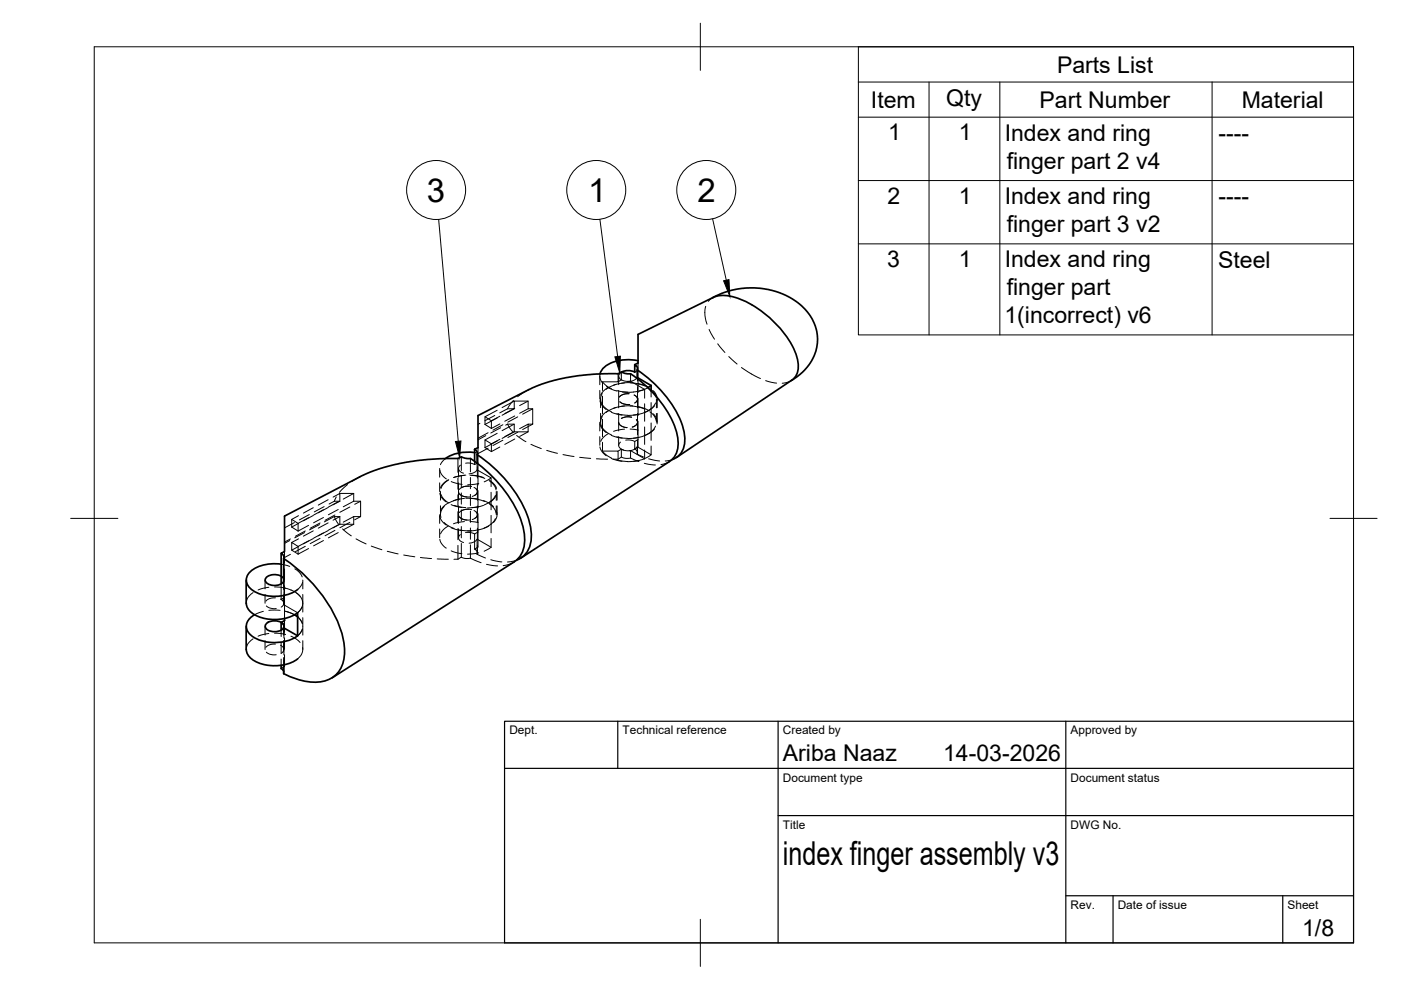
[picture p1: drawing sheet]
<svg xmlns="http://www.w3.org/2000/svg" width="297mm" height="210mm" viewBox="0 0 297 210" stroke-linecap="round" stroke-linejoin="round" font-family="sans-serif">
<!-- layer: Hidden -->
<g fill="none" stroke="#000" stroke-width=".21">
<path d="M127.2 79.7v1.9M127.2 79.3a2.05 2.05 0 0 0 .5 1.8M131 79.2v1.8h-3.3v1.8M131.2 79.7v1.9M131.7 78.9v1.6M131.8 78.9a.88 .88 0 0 0-.6 .8 .88 .88 0 0 0 .6 .9M133.7 79.3v1.5M135.2 78.1v2.7M135.3 77v6.2M135.3 78.5l-.7 .4M149.6 65a6.1 6.1 0 0 0 .3 3.7M150.3 69.8l1.2 2.1"/>
<path d="M151.1 63.1l-.1 .1M151.2 63.1l-1 .8M152.2 72.9l1.5 1.8M154.5 75.6l1.8 1.6M157.2 77.9l2.1 1.4 1.9 1M93.2 99.3v1.9M93.3 99.7l.4 1 .9 .9M94.4 97.2l-.7 .7-.3 .6M97.1 97.2v3M97.2 99.3v1.9M97.6 98.6a.94 .94 0 0 0-.3 1.1 .94 .94 0 0 0 1 .6M97.8 96.9v2.9"/>
<path d="M98.7 98.2h.9l1 .3M99.7 97.2v2.8M100.6 96l.7 .1M100.6 97.8v.7M101.2 98.2v1.4M101.2 96.1v1.7M101.2 99v2.4M101.3 94.9v7.9M101.3 98.1l-.7 .4M101.7 89.8l-.4 .2M102.8 94.9l1.4 .9M102.8 90l1.4 .8"/>
<path d="M102.8 88.4l1.4 .8M103 92.4l-1.7 .9M103.5 91.8l-2.2 1.1M103.5 95l-2.2 1.2M104.2 94.1l-1.4-.8v1.6M104.2 94.1v1.7M104.9 88.1l-2.1 1.1M105.4 87l-2.6 1.4v1.6M105.4 93.5l-2.6 1.4M105.4 88.6l-2.6 1.4M105.4 91.9l-2.6 1.4M106 88.3l-1.8 .9v1.6"/>
<path d="M106 94.8l-1.8 1M106 89.9l-1.8 .9M106 93.1l-1.8 1M106.2 90.7l-2.1 1.1M106.6 90.1l-2.1 1.1M106.6 93.3l-2.1 1.2M107.6 89.9l1.1 1.6M107.6 86.7h1.4v-1.7h3v1.7h.9v3.2h-.9v1.7h-3v-1.7h-1.4M107.6 86.7l-1.6 .8M107.6 89.9l-.4 .2M108.9 84.9l-1.3 1.8M109 91.6l-2.6 1.4"/>
<path d="M109 85l-2.6 1.4M109 86.7l-2.6 1.3M109 89.9l-2.6 1.4M109.1 93.1l-2.1 1.1M109.1 88.2l-2.1 1.1M109.1 86.6l-2.1 1.1M109.1 91.5l-2.1 1.1M109.5 92.3l2 1.4M109.8 88.4l-2.1 1.1M109.8 91.6l-2.1 1.2M112 91.6l-1.8 .9M112 86.7l-1.8 .9"/>
<path d="M112 85l-1.8 1M112 89.9l-1.8 1M112.1 82.6l-2.4 1.5M112.6 94.2l2.2 .9M112.9 86.7l-2.1 1.1M112.9 89.9l-2.1 1.2M115.9 95.5l2.3 .6M119.4 96.4l2.3 .4M122.9 97l2.3 .2M126.4 97.3l2.4 .1M127.2 82.8v1.8M127.2 89.5v1.9"/>
<path d="M127.2 92.6v1.8M127.2 85l.5 1 .8 .8M127.2 94.8l.5 1 .8 .8M127.2 89.9l.5 1 .9 .8M127.3 84.6v1.8M127.3 87.6v1.9M127.7 83.4a2.39 2.39 0 0 0 1.1 3.4l.8 .5M127.7 88.3a2.39 2.39 0 0 0 1.1 3.5l.8 .4M127.7 93.8v1.8h3.3v1.8M127.7 95.6l1.1 1 .8 .5M127.7 81l1.1 1 .8 .4M127.7 84v3.7"/>
<path d="M127.7 88.9v3.7M128.6 82l1 .5 1.2 .4M129 82.1l-1 .8-.6 .9M129 87l-1 .8-.7 .9M129 91.9l-1 .8-.6 .9M129.6 87.4l2.3 .6M129.6 92.3l2.3 .6M129.6 97.2l2.3 .6M130 97.4h1M130.6 81.5l-1.4 .6-.7 .5M130.6 86.4l-.8 .3-1.3 .8M130.8 97.5l2.3 .3"/>
<path d="M130.8 92.6a9.7 9.7 0 0 0 4.6 .1M130.8 87.7l2.3 .3M130.8 82.8l2.3 .4M131 95.6l.7-.4 1 .3h1l3 1.8M131 81l.7-.5 1 .3h1l3 1.8M131.2 89.6a1.7 1.7 0 0 0 1.7 1.1M131.2 82.8v3.7M131.2 87.7v3.7M131.2 92.6v1.8M131.4 85.2l.7 .4 1.4 .2M131.6 93.7a.88 .88 0 0 0-.4 1 .88 .88 0 0 0 .8 .6l.2 .1M131.7 95.2v1.7l-.7 .5"/>
<path d="M132.4 86.1l-2.3 .5M132.4 81.2l-2.3 .5M132.4 91l-2.3 .5M133.4 83.5a2.43 2.43 0 0 0-2.1 .7M133.6 86.1l1.7 .2 1.4 .4M133.6 81.2l1.7 .2 1.4 .4M133.6 91l1.7 .2M133.7 95.5v1.6l-1 .1-1-.3M133.7 97.1l1.8 .8M133.9 88.4h-1.2l-1 .3M134.1 81.2l-2.3 .1M134.2 86.1h-2.4"/>
<path d="M134.5 83.7a.89 .89 0 0 1 .6 .8 .89 .89 0 0 1-.5 .9M134.6 95.2l.5 .5v.6M134.9 89a.98 .98 0 0 1 .1 1 .98 .98 0 0 1-1 .5M135 80.2l-.8 .5-1.2 .2M135.1 96.3l1.3 .6M135.1 94.7l-.6 .6-1.1 .3M135.2 82v4.5M135.2 87.7v4.5M135.2 93.4v2.6M135.3 93.2l-.7 .4-1-.3h-.9M135.3 91.2v3.5l-.7 .5v-1.6M135.3 84.4v3.7"/>
<path d="M135.3 89.3v1.9M135.3 81.3l1.1 .3 1.1 .5M135.3 86.2l2.3 .8M135.4 87.8l-2.3 .3M135.4 97.6l-2.3 .3M136.6 98.2l2.4 .4M136.7 97.3l-2.4 .5M136.7 82.6a10.6 10.6 0 0 1-4.8 .5M136.7 82.6v1.8M136.7 85.6v3.7M136.7 90.5v3.7M136.7 95.4v1.9"/>
<path d="M137.4 82.2l-1.9 .7M137.5 97.3l2.3 .4M137.8 87.3l.9 .8 .4 1.1M137.8 82.4l.9 .8 .4 1.1M138 89.7v3.7M138 94.6v1.8l-2.9-1.7v1.6M138 96.4l-1.4 .9M138 82.9v1.3M138 85.4v3.1M138.5 82.8l.7 1.1 .1 1.1M138.5 87.7l.3 .3a2.22 2.22 0 0 1 .5 1.9M138.8 90.9a6.5 6.5 0 0 1-4.5 2"/>
<path d="M138.8 86a6.4 6.4 0 0 1-4.5 2M139 85.4l-1 1.2-1.4 .9M139 90.4l-1 1.1-1.4 .9M139.2 84.6v1.9M139.2 87.7v1.8M139.3 84.6v1.8M139.3 87.6v1.9M142 97.8l-1.9 .7M142.4 97.5l-1.4 .2M162.3 80.7l2.4 .5M167.8 80.7h-.1M167.8 80.6l-.8 .4-1.2 .3"/>
<path d="M59.6 119.6l1.8 .5M60.2 118.1v2.5M60.3 116.9v2.5M61.4 114.6l-1.1 .6M61.6 114.3l-1.3 .6M61.6 117.5l-1.3 .7M61.8 116.6l1.4 .9M61.8 111.8l1.4 .8M61.8 110.1l1.4 .9M62.4 110.8l-2.1 1.1M63.2 115.9l-1.4-.9v1.6M63.2 115.9v1.6"/>
<path d="M63.3 109.3l-1.5 .8v1.7M63.3 115.9l-1.5 .7M63.3 111l-1.5 .8M63.3 114.3l-1.5 .7M64.6 112.9l-2.1 1.1M64.7 112.6l-2.1 1.1M64.7 115.8l-2.1 1.2M65.4 109.8l-2.2 1.2v1.6M65.4 114.7l-2.2 1.2M65.4 116.3l-2.2 1.2M65.4 111.4l-2.2 1.2M65.6 109.1l-2.1 1.1"/>
<path d="M66.4 114.2l-2.1 1.1M66.4 107.6l-2.1 1.2M66.4 109.3l-2.1 1.1M66.4 112.6l-2.1 1.1M67.7 111.2l-2.1 1.1M67.9 110.9l-2.1 1.1M67.9 114.1l-2.1 1.2M68.6 114.6l-2.1 1.1M68.6 109.7l-2.1 1.1M68.6 108.1l-2.1 1.1M68.7 107.4l-2.1 1.1M69.6 112.5l-3.1 1.6"/>
<path d="M69.6 106l-2.1 1.1M69.6 107.6l-2.1 1.1M69.6 110.9l-2.1 1.1M70.6 105.4l1.5-.8v1.7M70.9 109.5l-2.1 1.2M70.9 109.5l.9 1.7M70.9 106.3h1.2M70.9 109.5h1.2M70.9 106.3l-1.1 .6M71 109.2l-2.1 1.1M71 112.5l-2.1 1.1M71.3 105.4l-.4 .9"/>
<path d="M71.7 112.9l-2.1 1.1M71.7 108l-2.1 1.1M71.7 106.4l-2.1 1.1M71.7 111.3l-2.1 1.1M72.1 111.2h2.9M72.1 111.2l-1.5 .7M72.1 106.3l-1.5 .7M72.1 109.5v1.7M72.1 109.5l-1.5 .8M72.1 104.6h2.9M72.6 112.1l1.9 1.5M73.7 102.7l-1.7 1.7"/>
<path d="M74.2 107.5l-2.1 1.1M74.2 110.8l-2.1 1.1M75 106.3h1.5v3.2h-1.5M75 111.2l-2.2 1.1M75 104.6l-2.2 1.2M75 104.6v1.7M75 109.5v1.7M75 106.3l-2.2 1.2M75 109.5l-2.2 1.2M75.5 114.3l2.1 1M76.2 101.1l-1.5 1M76.5 106.3l-1.3 .6"/>
<path d="M76.5 109.5l-1.3 .7M78.7 115.8l2.3 .8M82.1 116.9l2.3 .5M85.6 117.7l2.3 .4M89.1 118.2l2.4 .2M92.7 118.5l2.4 .1M93.2 102.4v1.8M93.2 109.1v1.9M93.2 112.2v1.8M93.3 114.4l.4 1 .9 .8M93.3 109.5l.4 1 .9 .8M93.3 104.6l.4 1 .9 .8"/>
<path d="M93.4 104.2v1.8M93.4 107.2v1.9M93.5 104.8l.5 .9 1.1 .9 2.4-.8M94.1 110.8l.9 .7 1.3 .5M94.2 107.4l-.3 .2a2.12 2.12 0 0 0-.4 2.1M95 106.6l-1 .8-.6 .9M95.1 111.5l-1.1 .8-.6 .9M95.1 101.7l-1.1 .8-.6 .9M95.1 101.7l-1 .9-.6 1M95.7 116.8l2.2 .6M95.7 111.9l2.3 .6M95.7 107l2.2 .6"/>
<path d="M95.7 102.1l2.3 .6M96.3 107.2l2.5 .4M97.1 118.6h-.9M97.1 101.3v2.4M97.1 104.9v2.4M97.1 108.5v2.4M97.1 112.1v2.3M97.1 115.6v3M97.2 109.2a1.75 1.75 0 0 0 1.8 1.1M97.2 104.3a1.7 1.7 0 0 0 1.8 1.1M97.2 102.4v3.7M97.2 107.3v3.7"/>
<path d="M97.2 112.2v1.8M97.5 104.8l.7 .4 1.4 .2M97.5 109.7l1 .5 1.1 .1M97.5 112.4l2.5 .1M97.6 113.3a.88 .88 0 0 0-.4 1 .88 .88 0 0 0 .8 .6l.3 .1M97.8 100.9v2.4M97.8 104.5v2.4M97.8 108.1v2.4M97.8 111.6v2.4M97.8 115.2v2.9M98.5 110.6l-2.4 .5M98.5 105.7l-2.4 .5"/>
<path d="M98.5 100.8l-2.4 .5M98.8 105.7l2.5 .1M98.8 100.7l-2.5 .5M99.4 103.1a2.36 2.36 0 0 0-2 .7M99.4 108a2.45 2.45 0 0 0-2 .7M99.4 100.5l.8-.2 .6-.3 .4-.4 2.9 1.7-1.4 .9M99.5 115.2l1-.3 .7-.6 2.9 1.7M99.7 110.6l1.6 .2M99.7 105.7l1.6 .2 1.5 .4M99.7 100.8l1.6 .2 1.5 .4M99.7 118.4h-1.1l-.8-.3-.7 .5M99.7 118.4l2.3 .9"/>
<path d="M99.7 101.2v2.4M99.7 104.8v2.4M99.7 108.4v2.4M99.7 111.9v2.4M99.7 115.5v2.9M100 108h-1.2l-1 .3M100 103.2l-1.2-.1-1 .3M100 100.7l2.5 .5M100.5 103.3a.88 .88 0 0 1 .7 .8 .88 .88 0 0 1-.6 .9M100.5 108.2a.88 .88 0 0 1 .7 .8 .88 .88 0 0 1-.6 .9M100.6 113.2v3.2M101 108.6a.99 .99 0 0 1 0 1 .99 .99 0 0 1-.9 .5"/>
<path d="M101 103.7a.99 .99 0 0 1 0 1 .99 .99 0 0 1-.9 .6M101.2 117.5l1.7 .8M101.2 114.3v3.2M101.2 102.5v3.6M101.2 107.3v3.5M101.2 112v2.4M101.2 115.6v1.6M101.3 112.8l-.7 .4-1-.3h-.9M101.3 108.9v7.1l-.7 .4 .6 .6v.5M101.3 104v3.7M101.5 117.2l-2.4 .3M101.5 112.3l-2.4 .3"/>
<path d="M101.5 107.4l-2.4 .3M101.5 102.5l-2.3 .3M102.5 106.1l1 .5 1.1 .8M102.5 107.2l-2.5 .4M103.1 119.6l2.4 .4M103.6 111.5l-1.4 .7-.9 .2M103.6 101.7l1 .8 .7 1.1M103.8 106.9l.9 .8 .5 1.1M103.8 102l.9 .8 .5 1.1M104.1 118.7l2.3 .4M104.1 116l-1.5 .9M104.1 101.3v1.9"/>
<path d="M104.1 104.4v3.7M104.1 109.3v3.7M104.1 114.2v1.8M105 110l-.9 1.1-1.5 .9M105 105l-.9 1.2-1.5 .9M105.2 104.2v1.9M105.2 107.3v1.8M105.3 108.5l.1 .2a2.42 2.42 0 0 1-.8 2.1M105.3 104.8l-.8 1.2-.9 .6M105.4 104.2v1.8M105.4 107.2v1.9M109 119.1l-1.1 .5-1.2 .3"/>
<path d="M109.5 118.8l-1.9 .4M53.7 135.4l-.5 .4a2.51 2.51 0 0 0-1 1.9M53.7 125.6l-.5 .4a2.51 2.51 0 0 0-1 1.9M55.8 129.6l-1.8 .8M56.2 123v1.9M56.2 126v1.9M56.2 132.8v1.9M56.2 135.8v1.9M56.5 138.3l.6 .4 1.5 .1M56.5 128.5l.6 .4 1.5 .1M57 134.3l-2.3 .6M57 129.4h2.4"/>
<path d="M57 124.5l-2.3 .6M58.2 134.3l2.4 .2M58.2 124.5l2.4 .2M58.4 136.6a2.36 2.36 0 0 0-2 .7M58.4 126.8a2.36 2.36 0 0 0-2 .7M59.5 127a.89 .89 0 0 1 .7 .8 .89 .89 0 0 1-.6 .9M59.6 127.1l.5 .5v.6M59.6 127.1l.7-.4v2.9M59.6 136.2v2.3a.89 .89 0 0 0 .6-.9 .89 .89 0 0 0-.7-.8M59.6 123.8v3.3M59.6 133.6v1.4M59.6 139.7v1.4"/>
<path d="M60.1 122.7v2.5M60.1 126.3v1.9M60.1 133.1v1.6M60.1 135.8v2.4M60.1 139.4v1.6M60.1 128.2l3 1.7M60.2 121.8v3.1M60.2 125.4v2.5M60.2 132.8v2.5M60.2 135.8v3.1M60.3 129.6l2.1 .8-1.8-.8M60.3 124.7l1.5 .4"/>
<path d="M60.3 138.8v2.5l-.7 .4M60.3 120.6v2.4M60.3 124.2v2.5M60.3 129.6v1.5M60.3 131.6v2.5M60.3 135.2v2.4M61.7 134.9l1.2 .6 .7 .7M61.7 125.1l1.2 .6 .7 .7M62.5 120.6l.9 .7 .7 1M62.8 125.7l.9 .8 .5 1.1M63.1 130.8l.6 .7 .4 .7M64 128.7l-.9 1.2"/>
<path d="M64.1 133.4l-.4 .7-.6 .7M64.1 123.5l-.3 .8-.7 .7M64.2 137.3v.5l-.2 .8-.9 1.1M64.2 127.5v.5l-.2 .8-.9 1.1M64.2 123v1.9M64.2 126v3.8M64.2 131v3.7M64.2 135.8v1.9M60.1 142.3v.5M60.2 140.1v2.5"/>
</g>
<!-- layer: Visible -->
<g fill="none" stroke="#000" stroke-width=".36">
<path d="M135.1 78.4v-.6l-.5-.5v1.6l-1.4-.3-1.4 .3M135.1 78.4v1.6M135.1 78.4a24.5 24.5 0 0 1 9.7 12.2 5.9 5.9 0 0 1-.9 6.1l-1.4 .8M135.3 76.5a8 8 0 0 0-7.7 1.9l-.4 .9M151.1 63.1l2-.9a16.3 16.3 0 0 1 17.5 3.3l1.2 1.5 1.1 2.2 .4 2.5-.1 2-.5 1.6-1.2 2.1-1.4 1.6-2.3 1.7M151.2 63.1l-15.9 7.8v6.1l-.7 .3M151.2 63.1a8.5 8.5 0 0 1 7.1 .9 22.1 22.1 0 0 1 10.6 11.4 4.5 4.5 0 0 1-1 5.2M100.6 95.3l.7-.4v-6.8l11.5-5.8 3.8-1.4 3.5-.8 2.8-.5 3.6-.3 3.6-.1a2.24 2.24 0 0 0 1.6-.3l.8 .3 1 .1a23.3 23.3 0 0 1 10 12.4 5.9 5.9 0 0 1-.9 5.7l-32.2 20.9M100.6 95.3l.6 .7v2.2M100.6 95.3v2.5M100.6 96a8.8 8.8 0 0 0-6.2 1.2M101.2 96.4a27.5 27.5 0 0 1 11 14 7.9 7.9 0 0 1-.6 6.9l-1.3 1.1-.8 .4"/>
<path d="M135.1 80l-.1 .2M135.1 80l2.9 1.7v1.2M138.1 81.7l-.7 .5M167.8 80.6l-24.4 16.4M59.6 117.3v6.5M59.6 119.6a8.3 8.3 0 0 0-6.6 1.6 2.39 2.39 0 0 0 .7 4 9.1 9.1 0 0 0 9.4-.2M60.1 118.4a30.8 30.8 0 0 1 12.4 15.9 9.7 9.7 0 0 1-.7 8.2 6.3 6.3 0 0 1-5.9 2.1 16.1 16.1 0 0 1-5.8-1.8v-1.8M52.2 132.8v4.9a3.4 3.4 0 0 0 2.5 2.8 9.2 9.2 0 0 0 8.4-.8M52.2 123v4.9a3.4 3.4 0 0 0 2.5 2.8 9.2 9.2 0 0 0 8.4-.8M54 130.3a2.55 2.55 0 0 0-1.8 2.3 2.55 2.55 0 0 0 1.6 2.5 9.1 9.1 0 0 0 9.3-.3M56.4 132.3a2.63 2.63 0 0 1 3.8 .3 1.63 1.63 0 0 1-2 1.3 1.63 1.63 0 0 1-2-1.3zM59.6 132v1.6"/>
<path d="M60.2 122.7a2.62 2.62 0 0 0-3.9-.1 1.06 1.06 0 0 0 1.1 1.4 2.55 2.55 0 0 0 2.7-.7l.1-5.3-.2-.3-.4-.4 .7-.4v-7.5l16.2-8.4 3-1.3 4.2-1.2 3.3-.6 3.7-.5 4.7-.2a4.7 4.7 0 0 0 2.5-.3l.7 .2 .9 .1a15.7 15.7 0 0 1 5.1 4 22.2 22.2 0 0 1 6.6 12.6 5.6 5.6 0 0 1-2.2 5.3l-38.6 24.6M60.3 131.1v.5l-.7 .4M62.5 130.3l.6 .5M63.1 129.9v4.9l-2.9-1.7a.87 .87 0 0 0-.6-1.1M59.6 141.1v.6l.5 .6"/>
</g>
<!-- layer: BORDER -->
<path d="M20 9.9h267v190h-267zM148.5 4.9v10M15 109.9h10M282 109.9h10M148.5 194.9v10" fill="none" stroke="#000" stroke-width=".21"/>
<!-- layer: TITLEBLOCK -->
<path d="M107 152.9h180v47h-180zM131 152.9v10M165 152.9v47M226 152.9v47M107 162.9h180M165 172.9h122M226 189.9h61M236 189.9v10M272 189.9v10" fill="none" stroke="#000" stroke-width=".25"/>
<!-- layer: Parts Lists -->
<path d="M182 9.9h105v61.1h-105zM182 17.4h105M197 17.4v53.6M212 17.4v53.6M257 17.4v53.6M182 24.8h105M182 38.3h105M182 51.7h105" fill="none" stroke="#000" stroke-width=".21"/>
<!-- layer: Balloons -->
<g fill="none" stroke="#000" stroke-width=".21">
<circle cx="92.5" cy="40.3" r="6.3"/>
<circle cx="126.4" cy="40.3" r="6.3"/>
<circle cx="149.7" cy="40.3" r="6.3"/>
</g>
<!-- layer: 0 -->
<path d="M153.4 59.5l1.2-.2 .1 3.5zM130.4 75.7l1.1-.2-.1 3.6zM96.6 93.6l1.1-.1-.2 3.5z" fill="#000" stroke="#000" stroke-width=".21"/>
<path d="M93 46.5l4.2 47M127.2 46.5l3.8 29.1M151.1 46.4l2.9 13" fill="none" stroke="#000" stroke-width=".21"/>
<g font-size="7">
<text x="90.5" y="42.8">3</text>
<text x="124.7" y="42.8">1</text>
<text x="147.9" y="42.8">2</text>
<text x="166" y="183.4">index finger assembly v3</text>
</g>
<g font-size="4.9">
<text x="224.1" y="15.4">Parts List</text>
<text x="184.7" y="22.8">Item</text>
<text x="200.6" y="22.4">Qty</text>
<text x="220.4" y="22.8">Part Number</text>
<text x="263.3" y="22.8">Material</text>
<text x="188.3" y="29.8">1</text>
<text x="203.3" y="29.8">1</text>
<text x="213" y="29.9">Index and ring</text>
<text x="258.3" y="29.9">----</text>
<text x="213.4" y="35.7">finger part 2 v4</text>
<text x="188.2" y="43.2">2</text>
<text x="203.3" y="43.2">1</text>
<text x="213" y="43.3">Index and ring</text>
<text x="258.3" y="43.3">----</text>
<text x="213.4" y="49.2">finger part 3 v2</text>
<text x="188.1" y="56.6">3</text>
<text x="203.3" y="56.6">1</text>
<text x="213" y="56.7">Index and ring</text>
<text x="258.3" y="56.8">Steel</text>
<text x="213.4" y="62.6">finger part</text>
<text x="213" y="68.5">1(incorrect) v6</text>
<text x="166" y="161.4">Ariba Naaz</text>
<text x="200" y="161.4">14-03-2026</text>
<text x="276.1" y="198.6">1/8</text>
</g>
<g font-size="2.5">
<text x="108" y="155.7">Dept.</text>
<text x="132" y="155.7">Technical reference</text>
<text x="166" y="155.7">Created by</text>
<text x="227" y="155.7">Approved by</text>
<text x="166" y="165.7">Document type</text>
<text x="227" y="165.7">Document status</text>
<text x="166" y="175.7">Title</text>
<text x="227" y="175.7">DWG No.</text>
<text x="227" y="192.7">Rev.</text>
<text x="237" y="192.7">Date of issue</text>
<text x="273" y="192.7">Sheet</text>
</g>
</svg>
